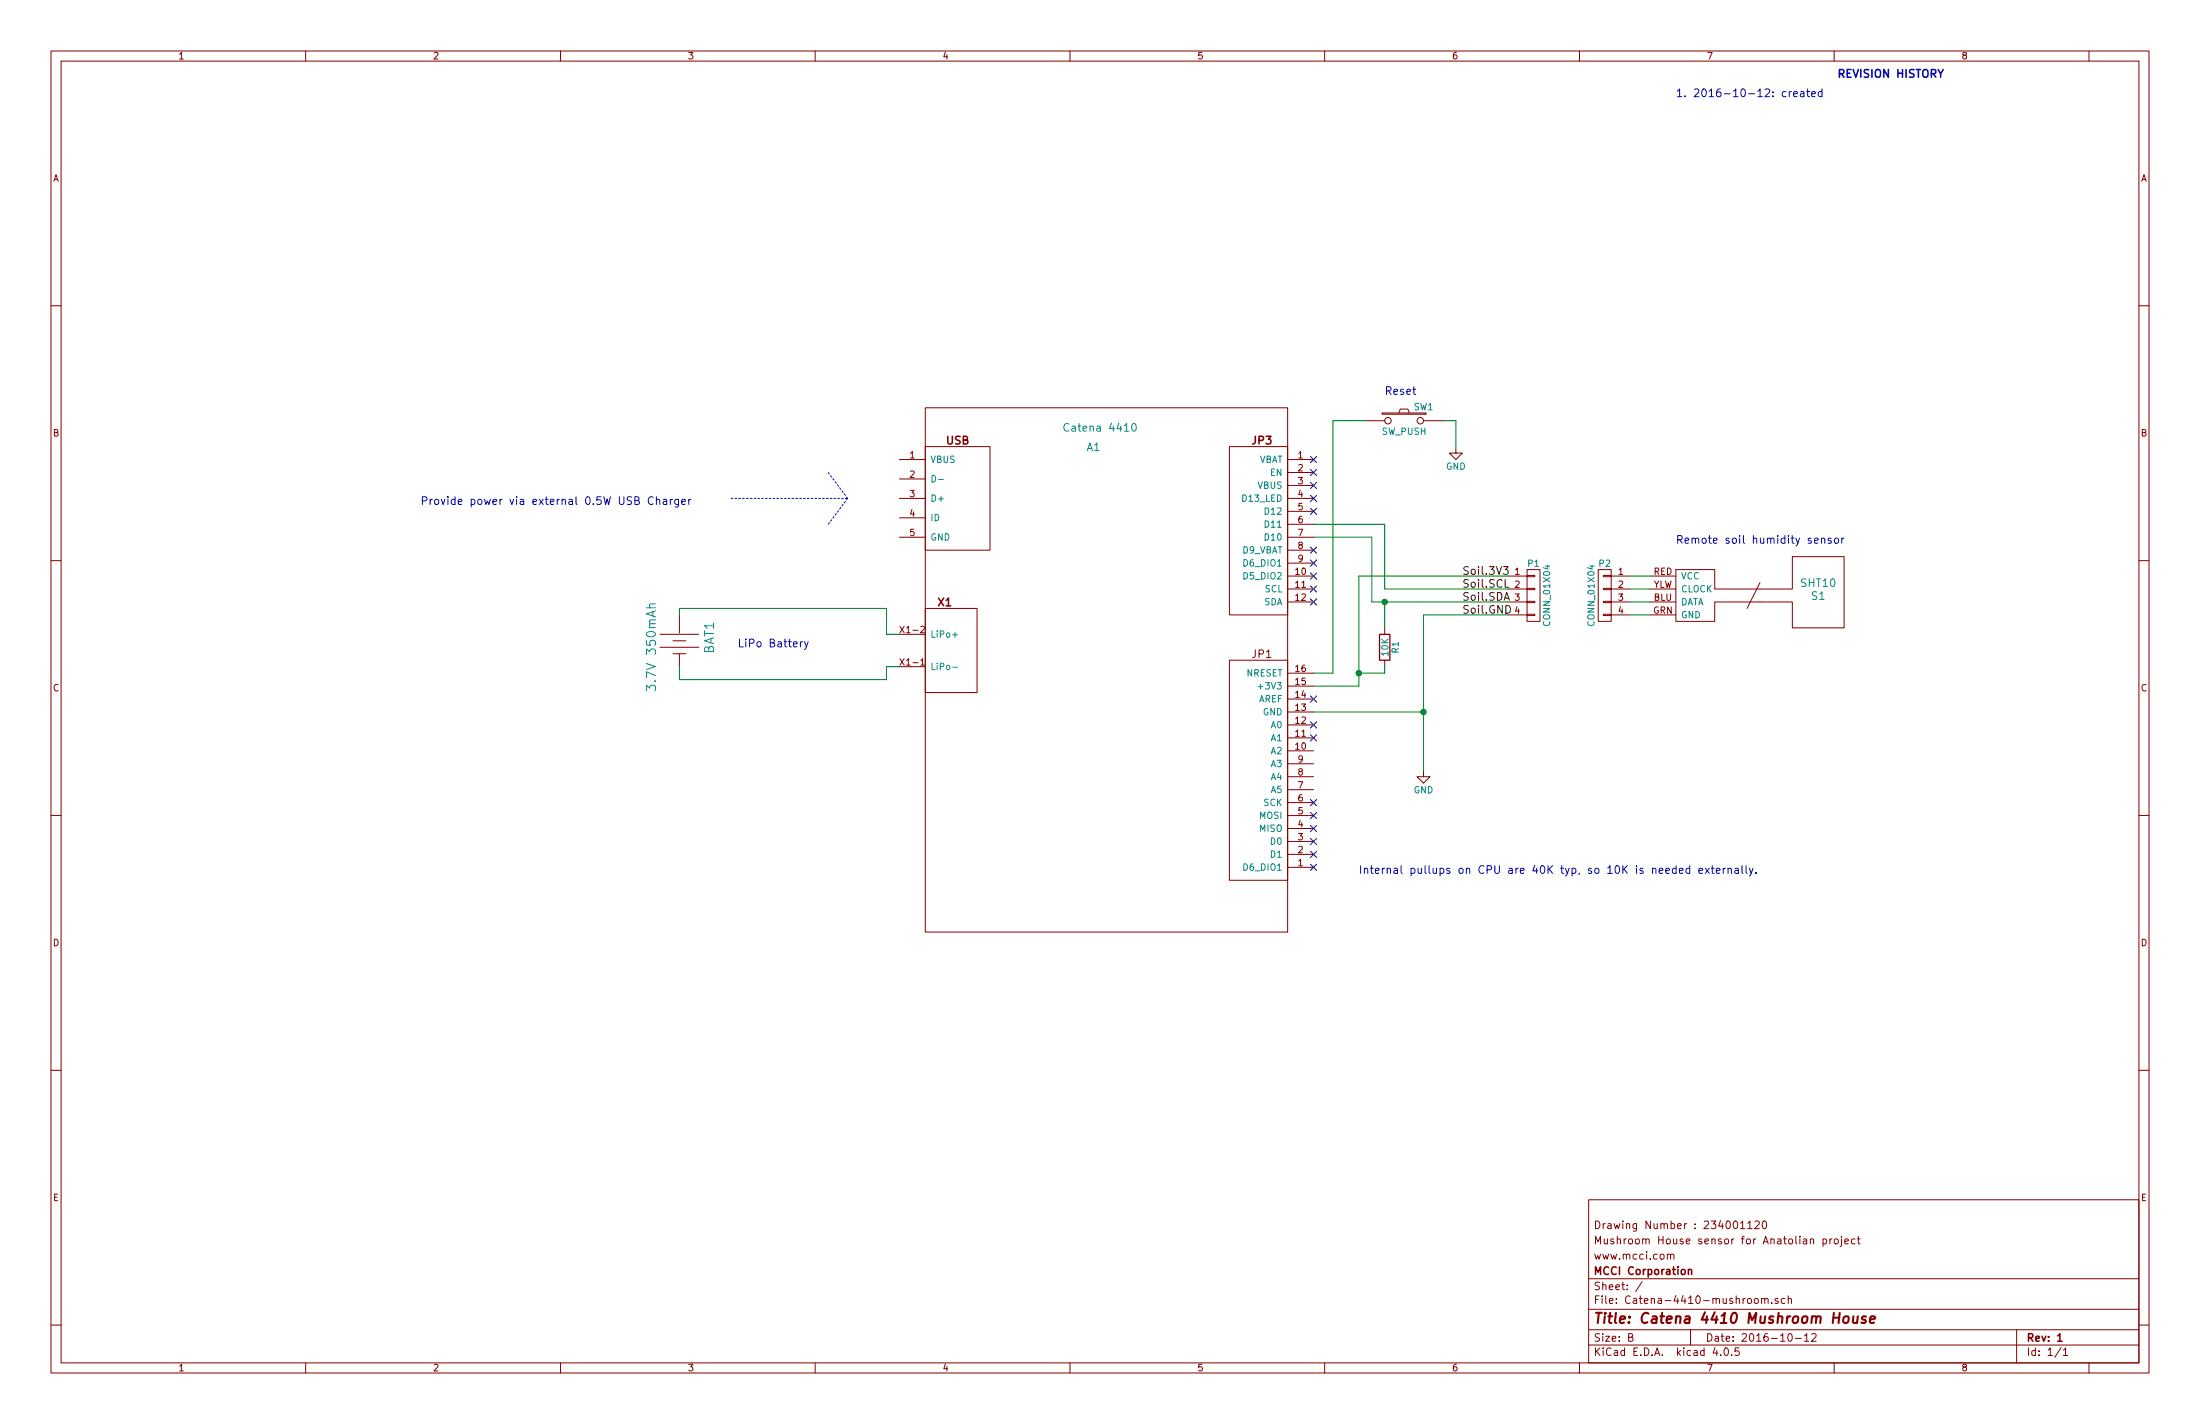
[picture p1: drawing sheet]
<svg xmlns="http://www.w3.org/2000/svg" width="432mm" height="279mm" viewBox="0 0 432 279" stroke-linecap="round" stroke-linejoin="round" font-family="sans-serif">
<g fill="none" stroke="#840000" stroke-width=".2">
<path d="M10 10h411.8v259.4h-411.8zM12 12h407.8v255.4h-407.8zM60 10v2M110 10v2M160 10v2M210 10v2M260 10v2M310 10v2M360 10v2M410 10v2M10 60h2M419.8 60h2"/>
<path d="M176.5 90.2h5.1M176.5 94h5.1M176.5 97.8h5.1M181.6 87.6h12.7v20.4h-12.7zM181.6 80h71.1v102.9h-71.1zM241.3 87.6h11.4v33.1h-11.4zM252.7 90.2h5.1M252.7 92.7h5.1M252.7 97.8h5.1M252.7 95.3h5.1M268 82.6h3.8M271.3 81h8.6v.3h-8.6z"/>
<path d="M274.6 81l.2-.7h1.6l.2 .7M279.4 82.6h3.8M285.7 87.6v1.3h1.3l-1.3 1.3-1.2-1.3h1.2M10 110h2M176.5 101.6h5.1M176.5 105.4h5.1M181.6 119.4h10.2v16.5h-10.2zM252.7 113h5.1M252.7 115.6h5.1M252.7 118.1h5.1M252.7 100.3h5.1M252.7 105.4h5.1"/>
<path d="M252.7 102.9h5.1M252.7 108h5.1M252.7 110.5h5.1M295.9 113h3.8M295.9 115.6h3.8M295.9 118.1h3.8M299.7 118h1.5v.2h-1.5zM299.7 115.4h1.5v.3h-1.5zM299.7 112.9h1.5v.3h-1.5zM299.7 111.8h2.6v10.1h-2.6zM313.7 111.8h2.5v10.1h-2.5zM314.7 118h1.5v.2h-1.5z"/>
<path d="M314.7 115.4h1.5v.3h-1.5zM314.7 112.9h1.5v.3h-1.5zM316.2 113h3.8M316.2 115.6h3.8M316.2 118.1h3.8M323.8 113h5.1M323.8 115.6h5.1M323.8 118.1h5.1M328.9 111.8h7.6v3.8h15.3v-6.4h10.1v14h-10.1v-5.1h-15.3v3.8h-7.6zM345.4 114.3l-2.5 5.1M419.8 110h2M129.5 124.5h7.7"/>
<path d="M129.5 127h7.7M132.1 125.7h2.5M132.1 128.3h2.5M133.3 120.7v3.5M133.3 128.3v2.5M176.5 124.5h5.1M176.5 130.8h5.1M180.7 130.5h.7M241.3 129.5h11.4v43.2h-11.4zM252.7 139.7h5.1M252.7 137.2h5.1M252.7 134.6h5.1"/>
<path d="M252.7 132.1h5.1M271.8 123.2v1.3M271.8 129.5v1.3M295.9 120.7h3.8M299.7 120.5h1.5v.3h-1.5zM314.7 120.5h1.5v.3h-1.5zM316.2 120.7h3.8M323.8 120.7h5.1M10 160h2M252.7 157.5h5.1M252.7 154.9h5.1M252.7 152.4h5.1"/>
<path d="M252.7 149.9h5.1M252.7 147.3h5.1M252.7 144.8h5.1M252.7 142.2h5.1M279.4 151.1v1.3h1.3l-1.3 1.3-1.3-1.3h1.3M419.8 160h2M252.7 160h5.1M252.7 170.2h5.1M252.7 167.6h5.1M252.7 165.1h5.1M252.7 162.6h5.1M10 210h2"/>
<path d="M419.8 210h2M311.8 235.4h108v32h-108zM344.4 239.7l.6-.1 .3 .4-.9 1.1h.9M346 239.7l.2-.1a.8 .8 0 0 1 .6 .7 .8 .8 0 0 1-.6 .8l-.2-.2-.1-.4zM10 260h2M311.8 256.9h108M311.8 250.9h108M322.3 251.5l-1.3 1.9M327.3 246.2l.2-.1 .3 .1 .1 .9M327.9 246.3a.36 .36 0 0 1 .3-.2 .36 .36 0 0 1 .3 .2v.8M341.6 240l.4-.4v1.5M341.6 241.1h.9"/>
<path d="M343 240l.5-.4v1.5M343 241.1h.9M344.4 254.9l.2-.1 .4 .1 .1 .6-.1 .2-.4 .1-.2-.2zM345.7 254.9l.2-.1h.4l.1 1M345.7 254.8v1M346.4 255a.36 .36 0 0 1 .3-.3 .36 .36 0 0 1 .3 .3v.8M347.8 255.6v.2M349 254.8a.37 .37 0 0 0-.6 .2l.1 .2 .5 .1v.2l-.2 .3-.4-.1M350.3 254.8h-.4l-.3 .2 .1 .6 .2 .2 .4-.1M351 254.9l.2-.1h.4v1M351 254.3v1.5M355.3 243.2l.2-.1 .4 .1 .1 .9"/>
<path d="M357.8 243.2l.4-.1 .3 .3-.1 .6h-.6M357.8 243.1v1.5M359.2 243.1v1M359.6 243.1l-.4 .3M360.1 243.2l.2-.1 .4 .1 .1 .6-.1 .2-.4 .1-.2-.2zM361.4 243.1v1.2l-.2 .3M361.4 242.6v.1M362.1 243.6l.7-.2-.1-.2-.4-.1-.2 .2 .1 .7h.5M364.1 243.2l-.4-.1-.3 .3v.5l.3 .2 .4-.1M364.5 243.1h.6M364.7 242.6v1.3l.4 .2M419.8 260h2"/>
<path d="M60 267.4v2M110 267.4v2M160 267.4v2M210 267.4v2M260 267.4v2M310 267.4v2M311.8 263.9h108M311.8 260.9h108M319.7 262.4l.7-.1v-.5l-.2-.1h-.5v1.5h.5l.2-.2 .1-.3-.3-.3M331.8 260.9v3M336.6 264.4l-.4 1.1h1M337.7 265.8v.2"/>
<path d="M338.5 264.6l.2-.1a.8 .8 0 0 1 .6 .7 .8 .8 0 0 1-.6 .8l-.2-.2-.1-.4zM339.9 265.8v.2M341.3 264.5h-.7l-.1 .7 .2-.2 .5 .1 .2 .2-.1 .5-.2 .2-.6-.2M351.1 261.8l.2-.1a.8 .8 0 0 1 .5 .7 .8 .8 0 0 1-.5 .8l-.2-.2-.2-.4zM352.4 262.6h1.1M354.2 262.1l.4-.4v1.5M354.2 263.2h.8M355.6 261.8l.6-.1 .3 .4-1 1.1h1M360 267.4v2M395.8 260.9v6.5M404.5 264.4l-1.2 1.9M405 264.9l.4-.4v1.5"/>
<path d="M405 266h.8M410 267.4v2"/>
<circle cx="272.4" cy="82.5" r=".63"/>
<circle cx="278.8" cy="82.5" r=".63"/>
</g>
<path d="M331.4 249.2l.2-.1h.4v1M331.4 249.1v1M403.9 263.2h.8" fill="none" stroke="#840000" stroke-width=".3"/>
<path d="M361.9 258.4l.4-.1h.4l.2 .3-.1 .6a.54 .54 0 0 1-.5 .4 .54 .54 0 0 1-.6-.4zM363.8 258.3l-.1 1.2a.56 .56 0 0 0 .8-.1M364.6 258.3l-.1 1.3M366.2 258.3h-.4l-.4 .3 .3 .3 .4 .1 .1 .3-.1 .2-.2 .1-.6-.1M367 258.9l1-.2v-.4h-.8l-.2 1 .2 .3 .6-.1" fill="none" stroke="#840000" stroke-width=".41"/>
<path d="M295.1 111.2h.9l-.5 .6h.4l.1 .2-.1 .5-.2 .2h-.4l-.2-.2M295.2 117.8l.5-1.5 .5 1.5M295.4 113.7v1.5h.8" fill="none" stroke="#000" stroke-width=".2"/>
<g fill="none" stroke="#0000c2" stroke-width=".2">
<path d="M351.2 18v1M351.6 18h-.3l-.1 .3M352 18.5l.8-.2-.1-.3h-.4l-.3 .2 .1 .7h.6M353.4 18h.6l.1 1M354.1 18.3l-.5 .1a.3 .3 0 0 0-.3 .3 .3 .3 0 0 0 .3 .3l.5-.1M354.6 18h.6M354.8 17.4v1.4l.4 .2M355.6 18.5l.7-.2-.1-.3h-.4l-.2 .2 .1 .7h.5M357.6 18h-.4l-.3 .3v.4l.1 .2h.6M357.6 17.4v1.6M128.2 97.6a.72 .72 0 0 0-1 .5 .72 .72 0 0 0 .7 .9l.3-.2M128.8 98.1l.1-.1a.36 .36 0 0 1 .6 .2v.8"/>
<path d="M128.8 97.5v1.5M130.2 98h.6l.1 1M130.9 98.3l-.5 .1a.3 .3 0 0 0-.3 .3 .3 .3 0 0 0 .3 .3l.5-.1M131.6 98v1M132 98h-.3l-.1 .3M133.2 98v1.2l-.3 .3-.4-.1M133.2 98h-.5l-.3 .3v.4l.2 .2h.6M133.8 98.5l.7-.2v-.3h-.5l-.2 .2 .1 .7h.6M135.2 98v1M135.6 98h-.3l-.1 .3M356.1 106.1l.8-.2-.1-.2-.4-.1-.3 .2 .1 .7h.6M357.5 105.7h.1a.36 .36 0 0 1 .6 .1v.8"/>
<path d="M357.5 105.6v1M359.4 105.7l-.4-.1-.2 .2 .1 .2 .5 .2v.3h-.6M360.1 105.7l.2-.1 .5 .1 .1 .6-.2 .2-.4 .1-.2-.1zM361.5 105.6v1M361.9 105.6l-.3 .1-.1 .2M157.1 125.9v1M157.5 125.9l-.2 .1-.2 .2M157.9 125.9l.4 1M158.6 125.9l-.5 1.4-.2 .1M329 170.4h-.5l-.3 .3v.4l.2 .2h.6M329 169.8v1.6M329.6 170.9l.8-.2-.1-.3h-.5l-.2 .2 .1 .7h.6"/>
<path d="M331.6 170.4h-.4l-.3 .3v.4l.2 .2h.5M331.6 169.8v1.6M333.5 170.9l.7-.2-.1-.3h-.4l-.2 .2v.7h.6M334.7 170.4l.8 1M335.5 170.4l-.8 1M335.9 170.4h.5M336.1 169.8v1.4l.3 .2M336.9 170.9l.7-.2-.1-.3h-.4l-.2 .2v.7h.6M338.2 170.4v1M338.7 170.4h-.3l-.2 .3M339.2 170.5v-.1a.36 .36 0 0 1 .6 .2v.8M339.2 170.4v1"/>
<path d="M340.5 170.4h.6l.1 1M341.2 170.7l-.5 .1a.3 .3 0 0 0-.2 .3 .3 .3 0 0 0 .2 .3l.5-.1M341.9 169.8v1.4l.2 .2M342.7 169.8v1.4l.2 .2M343.4 170.4l.3 1M344.1 170.4l-.5 1.3-.2 .2M344.7 171.2v.2"/>
</g>
<path d="M182.9 93.3a.64 .64 0 0 1 .8 .6 .64 .64 0 0 1-.8 .7zM184.2 94.1h1M209.8 83.2a.72 .72 0 0 0-1 .5 .72 .72 0 0 0 .7 .9l.3-.1M222.4 83.2l.1-.1a.81 .81 0 0 1 .5 .7 .81 .81 0 0 1-.5 .8 .98 .98 0 0 1-.1-1.4zM128.7 118.5l-1.2 .1v.4l.1 .3M126.9 135.5v-1.1l.6 .6 .2-.5h.8l.2 .3v.5l-.2 .2M187 130.9h.9M187 124.6h.9M246.9 134.7h1" fill="none" stroke="#008484" stroke-width=".2"/>
<g fill="none" stroke="#000084" stroke-width=".2">
<path d="M257.2 97.2l1.2 1.2M257.2 99.7l1.2 1.2M257.2 92.1l1.2 1.2M257.2 89.6l1.2 1.2M257.2 94.6l1.2 1.3M258.4 97.2l-1.2 1.2M258.4 99.7l-1.2 1.2M258.4 92.1l-1.2 1.2M258.4 89.6l-1.2 1.2M258.4 94.6l-1.2 1.3M257.2 107.3l1.2 1.3M257.2 109.9l1.2 1.2"/>
<path d="M257.2 112.4l1.2 1.2M257.2 115l1.2 1.2M257.2 117.5l1.2 1.2M258.4 107.3l-1.2 1.3M258.4 109.9l-1.2 1.2M258.4 112.4l-1.2 1.2M258.4 115l-1.2 1.2M258.4 117.5l-1.2 1.2M257.2 136.6l1.2 1.2M258.4 136.6l-1.2 1.2M257.2 156.9l1.2 1.2M257.2 159.4l1.2 1.2"/>
<path d="M257.2 141.6l1.2 1.2M257.2 144.2l1.2 1.2M258.4 156.9l-1.2 1.2M258.4 159.4l-1.2 1.2M258.4 141.6l-1.2 1.2M258.4 144.2l-1.2 1.2M257.2 169.6l1.2 1.2M257.2 162l1.2 1.2M257.2 164.5l1.2 1.2M257.2 167l1.2 1.2M258.4 169.6l-1.2 1.2M258.4 162l-1.2 1.2"/>
<path d="M258.4 164.5l-1.2 1.2M258.4 167l-1.2 1.2"/>
</g>
<g fill="none" stroke="#008400" stroke-width=".2">
<path d="M268 82.6h-6.4v49.5h-3.8M283.2 82.6h2.5v5M257.8 102.9h14v12.7h24.1M257.8 105.4h11.4v12.7h26.7M271.8 118.1v5.1M295.9 113h-29.2v21.6h-8.9M320 115.6h3.8M320 118.1h3.8M320 113h3.8M133.3 130.8v2.6h40.7v-2.6h2.5M133.3 120.7v-1.3h40.7v5.1h2.5M257.8 139.7h21.6"/>
<path d="M271.8 130.8v1.3h-5.1M295.9 120.7h-16.5v30.4M320 120.7h3.8"/>
</g>
<g fill="#008400" stroke="#008400" stroke-width=".25">
<circle cx="279.4" cy="139.7" r=".51"/>
<circle cx="271.8" cy="118.1" r=".51"/>
<circle cx="266.7" cy="132.1" r=".51"/>
</g>
<path d="M270.8 124.5h2v5h-2z" fill="none" stroke="#840000" stroke-width=".25"/>
<path d="M143.5 97.8h22.9M166.4 97.8l-3.8-5.1M166.4 97.8l-3.8 5.1" fill="none" stroke="#0000c2" stroke-width=".2" stroke-dasharray=".3 .4"/>
<text font-size="2.8" fill="#840000" x="312.8" y="259.7">Title: Catena 4410 Mushroom House</text>
<g font-size="2.5" fill="#008484">
<text x="140.1" y="128.3" transform="rotate(-90 140.1 128.3)">BAT1</text>
<text x="128.7" y="134.6" transform="rotate(-90 128.7 134.6)">3.7V 350mAh</text>
</g>
<g font-size="2.1" fill="#0000c2">
<text x="360.7" y="15.2">REVISION HISTORY</text>
<text x="328.9" y="19.1">1. 2016-10-12: created</text>
<text x="271.8" y="77.5">Reset</text>
<text x="82.5" y="99.1">Provide power via external 0.5W USB Charger</text>
<text x="328.9" y="106.7">Remote soil humidity sensor</text>
<text x="144.8" y="127">LiPo Battery</text>
<text x="266.7" y="171.4">Internal pullups on CPU are 40K typ, so 10K is needed externally.</text>
</g>
<g font-size="2.1" fill="#840000">
<text x="185.7" y="87.2">USB</text>
<text x="245.8" y="87.2">JP3</text>
<text x="184.1" y="118.9">X1</text>
<text x="245.8" y="129.1">JP1</text>
<text x="312.8" y="244.1">Mushroom House sensor for Anatolian project</text>
<text x="312.8" y="241.1">Drawing Number : 234001120</text>
<text x="312.8" y="250.1">MCCI Corporation</text>
<text x="312.8" y="247.1">www.mcci.com</text>
<text x="312.8" y="255.8">File: Catena-4410-mushroom.sch</text>
<text x="312.8" y="253.1">Sheet: /</text>
<text x="312.8" y="263.2">Size: B</text>
<text x="334.8" y="263.2">Date: 2016-10-12</text>
<text x="397.8" y="263.2">Rev: 1</text>
<text x="312.8" y="266">KiCad E.D.A. kicad 4.0.5</text>
<text x="397.8" y="266">Id: 1/1</text>
</g>
<g font-size="2.1" fill="#008484">
<text x="209.7" y="84.7">Catena 4410</text>
<text x="213.3" y="88.5">A1</text>
<text x="353.6" y="115.2">SHT10</text>
<text x="355.6" y="117.7">S1</text>
</g>
<g font-size="2.1">
<text x="287" y="112.8">Soil.3V3</text>
<text x="287" y="115.3">Soil.SCL</text>
<text x="287" y="117.9">Soil.SDA</text>
<text x="287" y="120.4">Soil.GND</text>
</g>
<g font-size="1.8" fill="#840000">
<text x="35" y="11.6">1</text>
<text x="85" y="11.6">2</text>
<text x="135" y="11.6">3</text>
<text x="185" y="11.6">4</text>
<text x="235" y="11.6">5</text>
<text x="285" y="11.6">6</text>
<text x="335" y="11.6">7</text>
<text x="385" y="11.6">8</text>
<text x="10.4" y="35.6">A</text>
<text x="420.2" y="35.6">A</text>
<text x="10.4" y="85.6">B</text>
<text x="178.6" y="89.9">1</text>
<text x="254.8" y="89.9">1</text>
<text x="420.2" y="85.6">B</text>
<text x="178.6" y="93.7">2</text>
<text x="254.8" y="92.5">2</text>
<text x="254.8" y="95">3</text>
<text x="178.6" y="97.5">3</text>
<text x="178.6" y="101.3">4</text>
<text x="254.8" y="97.5">4</text>
<text x="254.8" y="100.1">5</text>
<text x="178.6" y="105.2">5</text>
<text x="254.8" y="102.6">6</text>
<text x="254.8" y="105.2">7</text>
<text x="254.8" y="107.7">8</text>
<text x="254.3" y="112.8">10</text>
<text x="254.8" y="110.2">9</text>
<text x="297.3" y="112.8">1</text>
<text x="317.7" y="112.8">1</text>
<text x="324.5" y="112.8">RED</text>
<text x="254.3" y="115.3">11</text>
<text x="254.3" y="117.9">12</text>
<text x="297.3" y="115.3">2</text>
<text x="297.3" y="117.9">3</text>
<text x="317.7" y="115.3">2</text>
<text x="317.7" y="117.9">3</text>
<text x="324.4" y="115.3">YLW</text>
<text x="324.6" y="117.9">BLU</text>
<text x="177.2" y="124.2">X1-2</text>
<text x="297.3" y="120.4">4</text>
<text x="317.7" y="120.4">4</text>
<text x="324.4" y="120.4">GRN</text>
<text x="177.2" y="130.6">X1-1</text>
<text x="254.3" y="131.8">16</text>
<text x="10.4" y="135.6">C</text>
<text x="254.3" y="136.9">14</text>
<text x="254.3" y="134.4">15</text>
<text x="420.2" y="135.6">C</text>
<text x="254.3" y="142">12</text>
<text x="254.3" y="139.4">13</text>
<text x="254.3" y="147.1">10</text>
<text x="254.3" y="144.5">11</text>
<text x="254.8" y="149.6">9</text>
<text x="254.8" y="154.7">7</text>
<text x="254.8" y="152.1">8</text>
<text x="254.8" y="159.8">5</text>
<text x="254.8" y="157.2">6</text>
<text x="254.8" y="167.4">2</text>
<text x="254.8" y="164.8">3</text>
<text x="254.8" y="162.3">4</text>
<text x="254.8" y="169.9">1</text>
<text x="10.4" y="185.6">D</text>
<text x="420.2" y="185.6">D</text>
<text x="10.4" y="235.6">E</text>
<text x="420.2" y="235.6">E</text>
<text x="35" y="269">1</text>
<text x="85" y="269">2</text>
<text x="135" y="269">3</text>
<text x="185" y="269">4</text>
<text x="235" y="269">5</text>
<text x="285" y="269">6</text>
<text x="335" y="269">7</text>
<text x="385" y="269">8</text>
</g>
<g font-size="1.8" fill="#008484">
<text x="277.5" y="80.5">SW1</text>
<text x="271.2" y="85.3">SW_PUSH</text>
<text x="182.6" y="90.8">VBUS</text>
<text x="246.8" y="95.9">VBUS</text>
<text x="246.9" y="90.8">VBAT</text>
<text x="249.3" y="93.3">EN</text>
<text x="283.8" y="92.2">GND</text>
<text x="182.6" y="98.4">D+</text>
<text x="243.9" y="98.4">D13_LED</text>
<text x="248.5" y="101">D12</text>
<text x="182.6" y="102.2">ID</text>
<text x="182.6" y="106">GND</text>
<text x="248.5" y="103.5">D11</text>
<text x="248.5" y="106">D10</text>
<text x="243.7" y="108.6">D9_VBAT</text>
<text x="244.3" y="111.1">D6_DIO1</text>
<text x="244.3" y="113.7">D5_DIO2</text>
<text x="299.9" y="111.2">P1</text>
<text x="313.9" y="111.2">P2</text>
<text x="329.9" y="113.7">VCC</text>
<text x="248" y="118.7">SDA</text>
<text x="248.2" y="116.2">SCL</text>
<text x="329.9" y="118.7">DATA</text>
<text x="329.9" y="116.2">CLOCK</text>
<text x="182.6" y="125.1">LiPo+</text>
<text x="304.2" y="122.5" transform="rotate(-90 304.2 122.5)">CONN_01X04</text>
<text x="313" y="122.5" transform="rotate(-90 313 122.5)">CONN_01X04</text>
<text x="329.9" y="121.3">GND</text>
<text x="182.6" y="131.4">LiPo-</text>
<text x="272.5" y="128.6" transform="rotate(-90 272.5 128.6)">10K</text>
<text x="274.5" y="128.1" transform="rotate(-90 274.5 128.1)">R1</text>
<text x="244.6" y="132.7">NRESET</text>
<text x="246.9" y="137.8">AREF</text>
<text x="247.5" y="135.3">+3V3</text>
<text x="247.8" y="140.3">GND</text>
<text x="249.5" y="142.9">A0</text>
<text x="249.5" y="148">A2</text>
<text x="249.5" y="145.4">A1</text>
<text x="249.5" y="155.6">A5</text>
<text x="249.5" y="153">A4</text>
<text x="249.5" y="150.5">A3</text>
<text x="277.4" y="155.7">GND</text>
<text x="247.2" y="160.7">MOSI</text>
<text x="248" y="158.1">SCK</text>
<text x="247.2" y="163.2">MISO</text>
<text x="249.5" y="165.7">D0</text>
<text x="244.3" y="170.8">D6_DIO1</text>
<text x="249.5" y="168.3">D1</text>
</g>
</svg>
